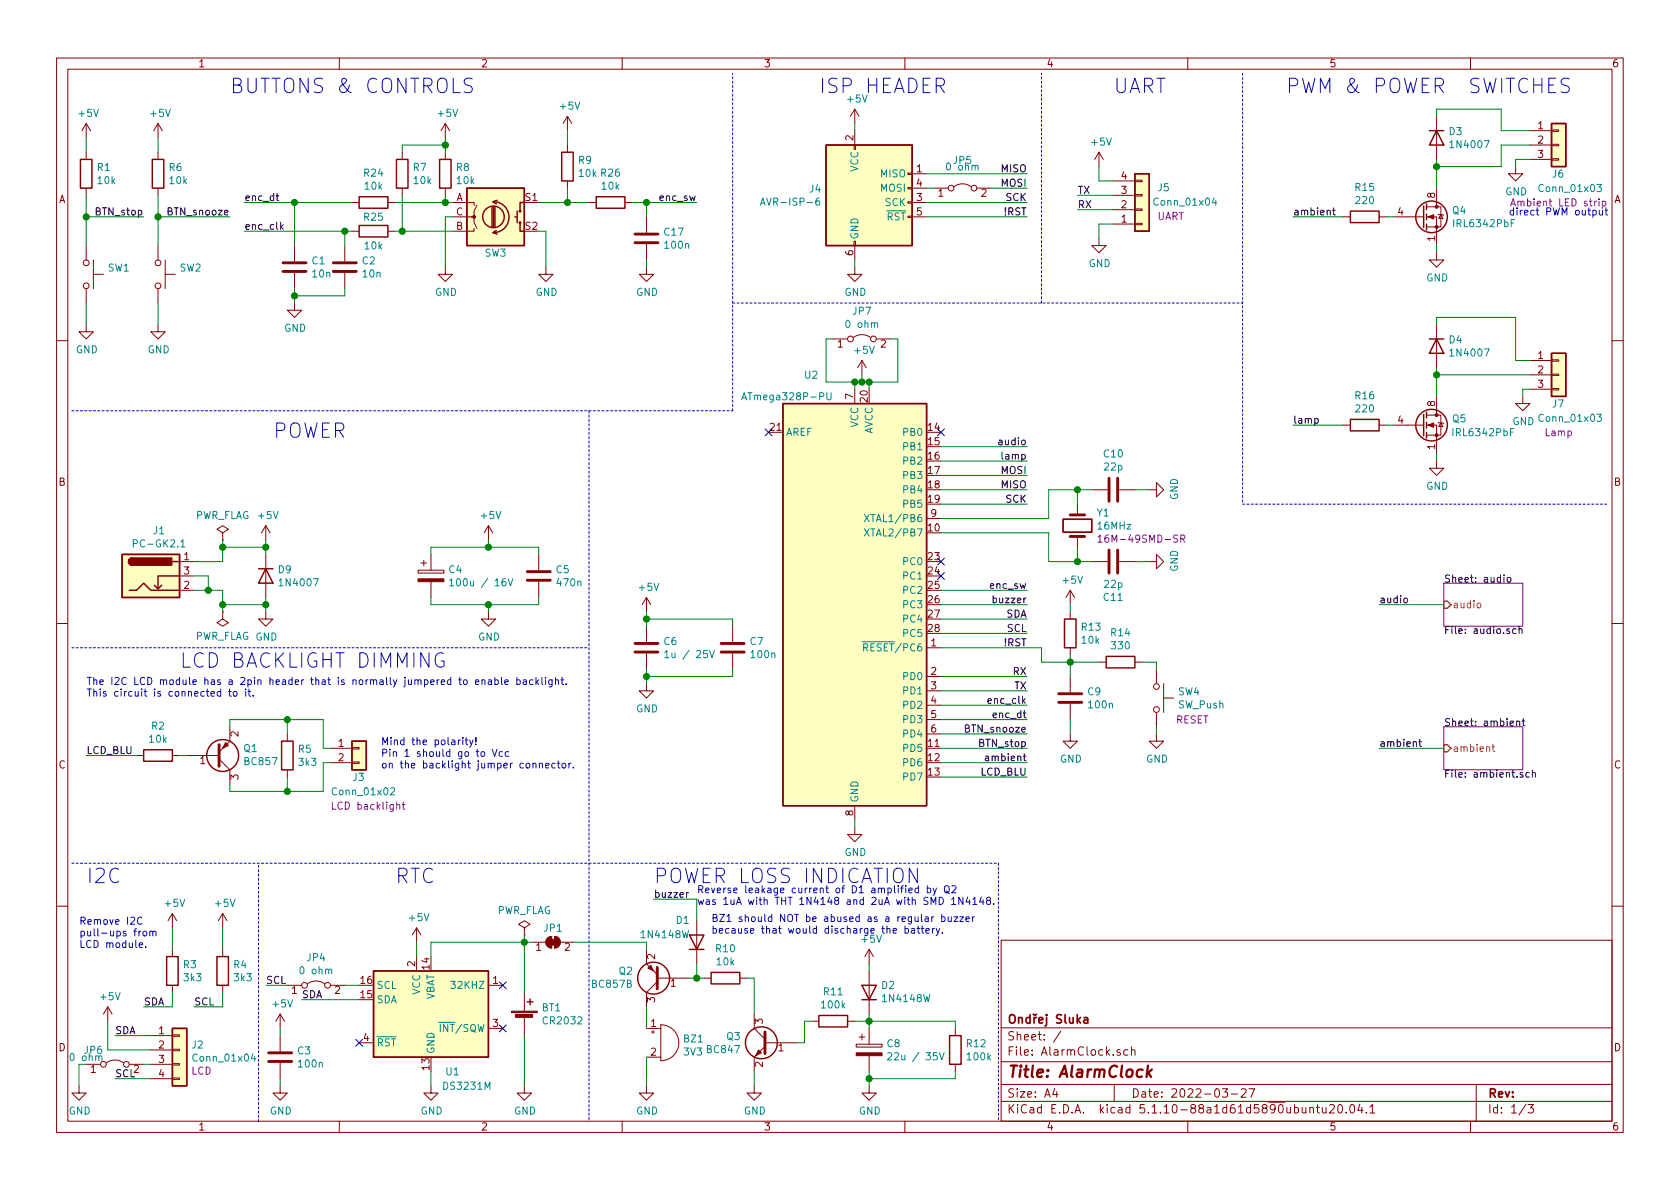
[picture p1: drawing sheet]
<svg xmlns="http://www.w3.org/2000/svg" width="297mm" height="210mm" viewBox="0 0 297 210" stroke-linecap="round" stroke-linejoin="round" font-family="sans-serif">
<g fill="none" stroke="#840000" stroke-width=".18">
<path d="M10 10.3h277v189.9h-277zM12 12.2h273v186.1h-273zM60 10.3v1.9M110 10.3v1.9M151.1 19.3v2.5M151.1 19.3l-.7 1.3M151.1 19.3l.8 1.3M160 10.3v1.9M210 10.3v1.9M260 10.3v1.9M15.2 21.8l-.7 1.3M15.2 21.8v2.6"/>
<path d="M15.2 26.9v1.3M15.2 33.3v1.2M15.2 21.8l.8 1.3M27.9 21.8v2.6M27.9 26.9v1.3M27.9 33.3v1.2M27.9 21.8l-.7 1.3M27.9 21.8l.8 1.3M62.2 35.8h1.3M68.6 35.8h1.2M71.1 26.9v1.3M71.1 33.3v1.2"/>
<path d="M78.7 21.8l-.7 1.3M78.7 21.8v2.6M78.7 26.9v1.3M78.7 33.3v1.2M78.7 21.8l.8 1.3M80 35.8h3.8v.5M80 38.3h3.8v1.1l.5 1M84.3 36.3l-.5 1v1h-.5M100.3 20.6l-.7 1.2M100.3 20.6v2.5M100.3 25.6v1.3M100.3 32v1.3"/>
<path d="M100.3 20.6l.8 1.2M104.1 35.8h1.3M110.5 35.8h1.3M114.3 38.3v2.8M151 25.6h.3v.8h-.3zM151.1 23.1v2.5M160.5 38.2h.8v.3h-.8zM160.5 35.7h.8v.2h-.8zM160.5 33.1h.8v.3h-.8zM160.5 30.6h.8v.3h-.8zM161.3 38.3h2.5M161.3 30.7h2.5"/>
<path d="M161.3 35.8h2.5M161.3 33.3h2.5M165.1 33.3h2.5M168.7 33a2.53 2.53 0 0 1 3 0M172.7 33.3h2.6M194.3 26.9l-.8 1.3M194.3 26.9v2.6M194.3 26.9l.8 1.3M196.8 39.6h3.9M196.8 37.1h3.9M196.8 34.5h3.9M196.8 32h3.9"/>
<path d="M200.7 31.9h1.2v.2h-1.2zM200.7 34.4h1.2v.3h-1.2zM200.7 39.5h1.2v.2h-1.2zM200.7 37h1.2v.2h-1.2zM237.5 38.3h1.3M243.8 38.3h1.3M246.4 38.3h5.3M252.2 38.3h1.8v5.1M252.2 36.6h2.6v3.5h-2.6M254 20.6v7.6M254 33.3v3.3M254.3 37.8l.1 .2h.7l.2 .1"/>
<path d="M254.8 38l.3 .6h-.7zM268 29.5v1.2h1.2l-1.2 1.3-1.3-1.3h1.3M270.5 23.1h3.8M270.5 25.6h3.8M270.5 28.2h3.8M274.3 28.1h1.3v.2h-1.3zM274.3 23h1.3v.2h-1.3zM274.3 25.5h1.3v.3h-1.3zM15.2 57.4v1.3h1.3l-1.3 1.2-1.2-1.2h1.2M15.2 43.4v2.6M15.2 51v2.6M16.5 48.5h1.8"/>
<path d="M16.5 46v5M27.9 57.4v1.3h1.3l-1.3 1.2-1.2-1.2h1.2M27.9 43.4v2.6M27.9 51v2.6M29.2 48.5h1.8M29.2 46v5M52.1 53.6v1.3h1.2l-1.2 1.2-1.3-1.2h1.3M52.1 43.4v2.8M52.1 48.3v2.7M61 43.4v2.8M61 48.3v2.7M62.2 40.9h1.3"/>
<path d="M68.6 40.9h1.2M78.7 47.2v1.3h1.3l-1.3 1.3-1.2-1.3h1.2M83.8 40.4v.5h-3.8M96.5 47.2v1.3h1.3l-1.3 1.3-1.3-1.3h1.3M114.3 47.2v1.3h1.3l-1.3 1.3-1.3-1.3h1.3M114.3 43.2v2.8M147.3 59.9h2.6M150.9 59.7a2.53 2.53 0 0 1 3 0M151 42.7h.3v.7h-.3zM151.1 47.2v1.3h1.3l-1.3 1.3-1.2-1.3h1.2M151.1 43.4v2.6M154.9 59.9h2.6"/>
<path d="M194.3 42.2v1.2h1.3l-1.3 1.3-1.3-1.3h1.3M254 44.7v1.3h1.3l-1.3 1.2-1.3-1.2h1.3M254 57.4v7.6M10 60.2h2M151.1 68.8v2.6M152.4 63.7v2.6M152.4 63.7l-.8 1.3M152.4 63.7l.8 1.3M237.5 75.2h1.3M243.8 75.2h1.3M246.4 75.2h5.3M252.2 75.2h1.8v5.1"/>
<path d="M252.2 73.4h2.6v3.6h-2.6M254 70.1v3.3M254.3 74.7l.1 .1h.7l.2 .1M254.8 74.8l.3 .6h-.7zM269.2 70.1v1.3h1.3l-1.3 1.2-1.2-1.2h1.2M270.5 63.7h3.8M270.5 66.3h3.8M270.5 68.8h3.8M274.3 68.7h1.3v.3h-1.3zM274.3 63.6h1.3v.3h-1.3zM274.3 66.2h1.3v.2h-1.3zM285 60.2h2"/>
<path d="M31.7 99.3h2.6M39.4 94.2l1-.6-1-.6-1 .6 1 .6v1.3M39.4 95.5h.1M47 93l-.8 1.2M47 93v2.5M47 98v7.7M47 93l.8 1.2M74.4 99.6h1M74.9 99.1v1M76.2 98v2.8M86.4 93l-.8 1.2M86.4 93v2.5"/>
<path d="M86.4 93l.7 1.2M95.2 98v2.8M163.8 91.7h2.6M190.5 89.1v2M190.5 94.9v1.9M193 86.6h2.8M193 99.3h2.8M197.9 86.6h2.8M197.9 99.3h2.8M203.2 99.3h1.3v-1.3l1.2 1.3-1.2 1.3v-1.3M203.2 86.6h1.3v-1.3l1.2 1.3-1.2 1.3v-1.3M254 81.5v1.3h1.3l-1.3 1.3-1.3-1.3h1.3"/>
<path d="M10 110.3h2M31.7 104.4h2.6M31.7 101.8h2.6M39.4 108.2v1.3l1 .6-1 .6-1-.6 1-.6M39.4 108.2h.1M47 108.2v1.3h1.3l-1.3 1.2-1.3-1.2h1.3M73.9 100.8h4.6v.5h-4.6zM76.2 102.9v2.8M86.4 108.2v1.3h1.2l-1.2 1.2-1.3-1.2h1.3M95.2 102.9v2.8M114.3 105.7v2.5M114.3 110.7v2.8"/>
<path d="M114.3 115.6v2.8M114.3 105.7l-.8 1.2M114.3 105.7l.8 1.2M129.5 110.7v2.8M129.5 115.6v2.8M163.8 114.5h2.6M163.8 119.6h2.6M189.2 104.4l-.7 1.3M189.2 104.4v2.5M189.2 108.2v1.3M189.2 114.5v1.3M189.2 119.6v2.8"/>
<path d="M189.2 104.4l.8 1.3M194.3 117.1h1.3M200.7 117.1h1.2M204.5 118.4v2.5M285 110.3h2M24.1 133.6h1.3M30.5 133.6h1.2M33 133.6h5.7M38.7 134.2l1.9 1.9v2.6M40.6 128.5v2.6l-1.9 1.9M50.8 129.8v1.3M50.8 136.1v1.3"/>
<path d="M58.4 132.3h3.8M58.4 134.9h3.8M62.2 134.7h1.3v.3h-1.3zM62.2 132.2h1.3v.3h-1.3zM114.3 120.9v1.3h1.3l-1.3 1.2-1.3-1.2h1.3M163.8 122.2h2.6M163.8 124.7h2.6M163.8 127.2h2.6M163.8 129.8h2.6M189.2 129.8v1.3h1.3l-1.3 1.2-1.2-1.2h1.2M189.2 124.5v2.7M204.5 129.8v1.3h1.2l-1.2 1.2-1.3-1.2h1.3"/>
<path d="M204.5 126v2.5M205.7 123.4h1.8M205.7 120.9v5.1M151.1 146.3v1.3h1.3l-1.3 1.2-1.2-1.2h1.2M151.1 142.5v2.5M10 160.2h2M19 178l-.7 1.3M19 178v2.6M19 178l.8 1.3M30.5 161.5v2.6M30.5 167.9v1.3M30.5 174.2v1.3"/>
<path d="M30.5 161.5l-.8 1.3M30.5 161.5l.7 1.3M39.4 161.5v2.6M39.4 167.9v1.3M39.4 174.2v1.3M39.4 161.5l-.8 1.3M39.4 161.5l.7 1.3M49.5 179.3v2.6M49.5 179.3l-.7 1.3M49.5 179.3l.8 1.3M50.8 174.2h2.5M54.4 174a2.53 2.53 0 0 1 3 0"/>
<path d="M58.4 174.2h2.6M73.7 164.1l-.8 1.2M73.7 164.1v2.5M73.7 169.2v2.5M73.7 164.1l.7 1.2M86.4 174.2h2.5M92.7 164.1l1-.7-1-.6-1 .6 1 .7v1.2M92.7 165.3h.1M92.7 175.5v3.3M92.7 179.8v3.3M94 166.6h2.5M96.7 166l.5-.3 .3-.1v2a1.03 1.03 0 0 1-.9-.6 1.03 1.03 0 0 1 .1-1z"/>
<path d="M98 165.6a1.02 1.02 0 0 1 1.1 1 1.02 1.02 0 0 1-1.1 1zM99.1 166.6h2.5M114.3 167.9v2.5l1.9 1.9M116.2 173.6l-1.9 1.9v2.5M116.2 173h5.7M123.2 162.8v7.6M124.5 173h1.2M130.8 173h1.3M133.3 179.3v2.6l2 1.9M153.7 167.9v2.5M153.7 171.7v7.6M153.7 167.9l-.8 1.3"/>
<path d="M153.7 167.9l.7 1.3M177 166.3h108v32h-108zM285 160.2h2M14 192v1.3h1.2l-1.2 1.3-1.3-1.3h1.3M18.8 188a2.53 2.53 0 0 1 3 0M22.9 188.2h2.5M26.7 188.2h3.8M26.7 183.1h3.8M26.7 185.7h3.8M26.7 190.7h3.8M30.5 190.6h1.2v.3h-1.2zM30.5 188.1h1.2v.2h-1.2z"/>
<path d="M30.5 183h1.2v.3h-1.2zM30.5 185.5h1.2v.3h-1.2zM49.5 192v1.3h1.3l-1.3 1.3-1.2-1.3h1.2M49.5 183.1v2.8M49.5 188v2.7M60 198.3v1.9M63.5 184.4h2.5M76.2 192v1.3h1.3l-1.3 1.3-1.3-1.3h1.3M86.4 181.9h2.5M92.7 192v1.3h1.3l-1.3 1.3-1.3-1.3h1.3M110 198.3v1.9M114.3 192v1.3h1.3l-1.3 1.3-1.3-1.3h1.3"/>
<path d="M114.3 181.9h2.5M114.3 186.9h2.5M115.2 182.5h.5M115.4 182.2v.5M116.8 181.2a3.2 3.2 0 0 1 3.2 3.2 3.2 3.2 0 0 1-3.2 3.2zM133.3 192v1.3h1.3l-1.3 1.3-1.2-1.3h1.2M135.3 185l-2 1.9v2.6M135.3 184.4h5.7M143.5 180.6h1.3M149.9 180.6h1.2M151.4 184.7h4.6v.5h-4.6zM151.9 183.4h1"/>
<path d="M152.4 182.9v1M153.7 192v1.3h1.2l-1.2 1.3-1.3-1.3h1.3M153.7 181.9v2.8M153.7 186.7v2.8M160 198.3v1.9M168.9 181.9v1.2M168.9 188.2v1.3M177 194.8h108M177 191.8h108M177 187.8h108M177 181.8h108M186.5 192.5l-.4 1h1"/>
<path d="M186.8 193v1M187.6 182.3l-1.3 2M197 191.8v3M198 185.7l-.3-.1-.2 .2 .1 .2 .4 .2v.3h-.5M199.4 185.7l-.4-.1-.3 .3 .1 .6 .2 .1 .4-.1M200.1 185.7l.2-.1 .3 .1 .1 .9M200.1 185.1v1.5M210 198.3v1.9M216.1 192.5h.9l-.4 .6 .4 .1v.7l-.2 .1-.7-.1M217.7 193.5h1.1M219.5 192.7l.2-.2h.3l.3 .2v.3v.2l-.9 .8h.9M220.8 192.5h1l-.6 1.5"/>
<path d="M231.6 196l.2-.2 .4 .1v.9M231.6 195.8v1M232.7 195.8h.6M232.9 195.3v1.3l.4 .2M233.8 195.8l.1 .9 .3 .1 .2-.1M234.4 195.8v1M235.1 195.5l.2-.2h.4l.2 .5-.9 1h.9M236.7 195.4l.3-.1a.94 .94 0 0 1 0 1.5h-.1a1 1 0 0 1-.2-1.4zM238 196.7v.1M238.8 195.5l.3-.2a.94 .94 0 0 1 0 1.5 .82 .82 0 0 1-.3-1.3zM240.4 195.2l-.3 1.1h.9M240.8 195.8v1"/>
<path d="M241.6 196.7v.1M242.2 195.8l.4-.5v1.5M242.2 196.8h.9M260 198.3v1.9M261 191.8v6.5M269.8 195.2l-1.2 2M270.2 195.3h.9l-.5 .6 .4 .1v.7l-.2 .1-.6-.1"/>
<circle cx="168.1" cy="33.3" r=".51"/>
<circle cx="172.2" cy="33.3" r=".51"/>
<circle cx="15.2" cy="50.5" r=".51"/>
<circle cx="15.2" cy="46.5" r=".51"/>
<circle cx="27.9" cy="46.5" r=".51"/>
<circle cx="27.9" cy="50.5" r=".51"/>
<circle cx="150.4" cy="59.9" r=".51"/>
<circle cx="154.4" cy="59.9" r=".51"/>
<circle cx="204.5" cy="121.4" r=".51"/>
<circle cx="204.5" cy="125.5" r=".51"/>
<circle cx="53.8" cy="174.2" r=".51"/>
<circle cx="57.9" cy="174.2" r=".51"/>
<circle cx="18.3" cy="188.2" r=".51"/>
<circle cx="22.4" cy="188.2" r=".51"/>
</g>
<path d="M203 188.4l-.3 2M203 189.7l.5 .7M203.7 189.1l-.9 .8" fill="none" stroke="#840000" stroke-width=".41"/>
<path d="M188 91.8h5v2.3h-5zM191 179.9l-.5 .6M190.6 180.4l.4 .5M191.7 180h.6v.9M192.3 180.3l-.5 .1-.2 .2 .2 .3 .5-.1" fill="none" stroke="#840000" stroke-width=".3"/>
<g fill="none" stroke="#840084" stroke-width=".18">
<path d="M267.1 36.4l.4-1.3 .5 1.3M267.2 36.1h.6M282.7 35.1v.2M282.7 35.6v.8M283.3 35.6h.4l.2 .2-.1 .6h-.5M283.3 35.6v1.2M194.1 95l.4-.4v1.3M194.1 95.9h.8M208.8 95.3l.6-.1v-.5l-.6-.1v1.3M209.1 95.3l.4 .6M255.3 103.1h13.9v7.6h-13.9zM255.3 128.5h13.9v7.6h-13.9z"/>
<path d="M71.1 142.3h.5M71.3 141.8v1.1l.3 .2"/>
</g>
<g fill="none" stroke="#000" stroke-width=".18">
<path d="M48.8 34.6h.5M49 34.2v1.1l.3 .2M50.1 39.7l-.5 .5M235.6 37.2h.5M235.8 36.7v1.1l.3 .2M49.7 40.1l.4 .5M232.5 74.1l.3-.1 .3 .2-.1 .6h-.5M248.3 105.8h.3l.3 .2-.2 .5-.3 .1-.1-.1zM265.9 101.7v.1M265.9 102.1v.8M266.6 102.2l.3-.1 .2 .2-.1 .6h-.3l-.2-.1zM268 111.2h-.3l-.3 .2 .1 .6h.5"/>
<path d="M268.6 111.3l.2-.1h.3v.8M268.6 110.8v1.2M174.3 133.8h.5v.7M174.8 134l-.4 .1-.2 .1 .1 .3h.5M250.9 131.2h.4M251 130.7v1.1l.3 .2M268.1 127.6l.2-.1 .3 .1 .1 .7M268.1 127.5v.8M269.1 127.5h.5M269.2 136.6h-.3l-.1 .2v.2l.4 .1v.3h-.4M269.3 127.1v1.1l.3 .1M270.4 136.6h-.4l-.2 .2 .1 .6h.5"/>
<path d="M270.9 136.7l.2-.1h.3l.1 .8M270.9 136.2v1.2M121.7 157.8l-.2 .1-.1 .2"/>
</g>
<path d="M261.3 106.7l.3-.1 .2 .3-.1 .5-.3 .1-.2-.1zM263.8 132h.5M264 131.6v1.1l.3 .2" fill="none" stroke="#848400" stroke-width=".18"/>
<path d="M255.3 106.3h.6l.6 .6-.6 .7h-.6zM255.3 131.7h.6l.6 .6-.6 .7h-.6z" fill="none" stroke="#848400" stroke-width=".25"/>
<g fill="#840000" stroke="#840000" stroke-width=".18">
<path d="M90.4 178.8h4.6v.3h-4.6z"/>
<path d="M91.1 179.4h3.1v.5h-3.1z"/>
<path d="M252.5 75.2l1-.4v.8z"/>
<path d="M252.5 38.3l1-.3v.7z"/>
<path d="M114.6 171.2l.5-.5 .5 1z"/>
<path d="M151.4 186.2h4.6v.5h-4.6z"/>
<path d="M73.9 102.4h4.6v.5h-4.6z"/>
<path d="M39.9 131.3l.5 .5-1 .5z"/>
<path d="M96.7 166l.5-.3 .3-.1v2a1.03 1.03 0 0 1-.9-.6 1.03 1.03 0 0 1 .1-1z"/>
<path d="M98 165.6a1.02 1.02 0 0 1 1.1 1 1.02 1.02 0 0 1-1.1 1z"/>
<path d="M97.3 166.1h1v1h-1z"/>
<path d="M134.1 185.7l.5 .5-1 .5z"/>
<circle cx="254" cy="77" r=".25"/>
<circle cx="254" cy="73.4" r=".25"/>
<circle cx="254" cy="40.1" r=".25"/>
<circle cx="254" cy="36.6" r=".25"/>
<circle cx="83.8" cy="38.3" r=".25"/>
</g>
<g fill="none" stroke="#840000" stroke-width=".25">
<path d="M14.2 28.2h2.1v5.1h-2.1zM26.9 28.2h2.1v5.1h-2.1zM63.5 34.8h5.1v2h-5.1zM63.5 39.9h5.1v2h-5.1zM70.1 28.2h2v5.1h-2zM77.7 28.2h2.1v5.1h-2.1zM82.5 33.3h10.2v10.1h-10.2zM87 36.6v3.5M87.2 35.7a2.74 2.74 0 0 1 2.8 2.7 2.74 2.74 0 0 1-2.8 2.7M87.2 36.6v3.5M87.5 36.6v3.5M87.9 35.4l-.8 .3 .7 .4"/>
<path d="M91.1 38.3h.3M91.4 37.3v2.1M91.9 39.4v1.5h.8M92.7 35.8h-.8v1.5M99.3 26.9h2v5.1h-2zM105.4 34.8h5.1v2h-5.1zM146 25.6h15.3v17.8h-15.3zM200.7 30.7h2.5v10.2h-2.5zM238.8 37.3h5v2.1h-5zM251.7 36.4v3.9M252.2 36.1v1M252.2 37.8v1.1"/>
<path d="M252.2 39.6v1M252.7 23.1h2.6M254 23.1l1.3 2.5h-2.6zM274.3 21.8h2.6v7.7h-2.6zM87.8 40.8l-.7 .3 .8 .3M252.7 59.9h2.6M254 59.9l1.3 2.6h-2.6zM138.4 71.4h25.4v71.1h-25.4zM238.8 74.2h5v2h-5zM251.7 73.3v3.8M252.2 72.9v1M252.2 74.7v1"/>
<path d="M252.2 76.4v1.1M274.3 62.5h2.6v7.6h-2.6zM21.6 98h10.1v7.7h-10.1zM23.4 98.7a.63 .63 0 0 0-.7 .6 .63 .63 0 0 0 .7 .6M30.5 99.3h1.2M22.9 104.4h1.2l1.3-1.3 1.3 1.3h5M28.6 103.5l-.7 .6M31.7 101.8h-3.8v2.3l-.6-.6M45.7 100.6h2.6M47 100.6l1.3 2.5h-2.6zM188.2 109.5h2v5h-2zM195.6 116.1h5.1v2h-5.1z"/>
<path d="M25.4 132.6h5.1v2h-5.1zM49.8 131.1h2v5h-2zM62.2 131.1h2.6v5h-2.6zM29.5 169.2h2v5h-2zM38.4 169.2h2v5h-2zM66 171.7h20.4v15.2h-20.4zM93.2 177.2h1M93.7 176.7v1M121.9 165.3h2.6l-1.3 2.6zM121.9 167.9h2.6M125.7 172h5.1v2h-5.1zM144.8 179.6h5.1v2h-5.1z"/>
<path d="M152.4 174.2h2.5l-1.2 2.6zM152.4 176.8h2.5M30.5 181.9h2.5v10.1h-2.5zM167.9 183.1h2v5.1h-2z"/>
<circle cx="87.2" cy="38.3" r="1.9"/>
<circle cx="91.9" cy="39.4" r=".13"/>
<circle cx="91.9" cy="37.3" r=".13"/>
<circle cx="253.1" cy="38.3" r="2.79"/>
<circle cx="253.1" cy="75.2" r="2.79"/>
<circle cx="39.4" cy="133.6" r="2.82"/>
<circle cx="115.6" cy="173" r="2.82"/>
<circle cx="134.6" cy="184.4" r="2.82"/>
</g>
<g fill="none" stroke="#840000" stroke-width=".51">
<path d="M50 48h4.1M50 46.5h4.1M58.9 48h4.1M58.9 46.5h4.1M112.3 42.9h4M112.3 41.4h4M189.2 91.1h2.6M189.2 94.9h2.6M196.1 84.6v4M196.1 97.3v4M197.6 84.6v4M197.6 97.3v4"/>
<path d="M93.2 102.6h4.1M93.2 101.1h4.1M112.3 115.3h4M112.3 113.8h4M127.5 115.3h4.1M127.5 113.8h4.1M38.7 131.7v3.8M187.2 124.2h4.1M187.2 122.7h4.1M116.2 171.1v3.8M47.5 187.7h4.1M47.5 186.2h4.1"/>
<path d="M135.3 182.5v3.8"/>
</g>
<g fill="#ffffc2" stroke="#ffffc2" stroke-width=".18">
<path d="M66 171.7h20.4v15.2h-20.4z"/>
<path d="M21.6 98h10.1v7.7h-10.1z"/>
<path d="M62.2 131.1h2.6v5h-2.6z"/>
<path d="M200.7 30.7h2.5v10.2h-2.5z"/>
<path d="M138.4 71.4h25.4v71.1h-25.4z"/>
<path d="M146 25.6h15.3v17.8h-15.3z"/>
<path d="M274.3 21.8h2.6v7.7h-2.6z"/>
<path d="M82.5 33.3h10.2v10.1h-10.2z"/>
<path d="M30.5 181.9h2.5v10.1h-2.5z"/>
<path d="M274.3 62.5h2.6v7.6h-2.6z"/>
</g>
<g fill="none" stroke="#008484" stroke-width=".18">
<path d="M134.4 36.3l.5-1.3 .4 1.3M134.6 35.9h.6M144.9 35l-.4 .1a.87 .87 0 0 0 0 1.2l.4-.1v-.6l-.4-.1-.3 .3M214.7 35l-.3 .9h.7M215 35.5v.8M282.3 32.6h.8l-.4 .5 .4 .1-.1 .6-.5 .1-.2-.1M131.1 70.7l.5-1.3 .4 1.3M131.3 70.4h.6M146.2 69.4v1.1l.3 .2h.3l.1-.2v-1.1M282.3 73.2h.8l-.4 .5 .4 .2-.1 .6h-.5l-.2-.1M23.6 96.1h.6l.1-.2-.1-.3-.1-.2h-.5v1.3M32 96.7h.7"/>
<path d="M152.8 93.5l.9 1.3M152.8 91l.9 1.2M153.7 93.5l-.9 1.3M153.7 91l-.9 1.2M79.5 102.7l.4-.4v1.3M79.5 103.6h.7M89.8 102.3l.4 1.3 .5-1.3M117.5 115.4l.4-.4v1.3M117.5 116.3h.8M125.5 115l.4 1.3 .4-1.3M152.4 113.5h1.3M152.7 114.5l.6-.1 .1-.1v-.3l-.2-.2h-.5v1.3"/>
<path d="M153 114.5l.4 .6M69.1 139.4l.4-.1 .3 .3-.1 .2-.7 .8h.8M44.7 186.3l-.3 .9h.8M45 186.8v.8M77.5 180.8h.7M156.9 186.3l.6-.1 .2 .3-.1 .2-.7 .7h.8M166.1 186.2l.4 1.2 .4-1.2"/>
</g>
<g fill="#840000" stroke="#840000" stroke-width=".25">
<path d="M22.9 98.9l.5-.2v1.2a.64 .64 0 0 1-.6-.3 .64 .64 0 0 1 .1-.7z"/>
<path d="M23.4 98.7h7v1.2h-7z"/>
</g>
<path d="M219.7 12.9v76.2M129.5 53.6h90.2M184.1 53.6v-40.7M12.7 72.6h116.8M104.1 72.6v125.8M129.5 72.6v-59.7M219.7 89.1h64.8M12.7 114.5h91.4M12.7 152.6h163.8M176.5 152.6v45.8M45.7 198.4v-45.8" fill="none" stroke="#0000c2" stroke-width=".18" stroke-dasharray=".4 .4"/>
<g fill="none" stroke="#008400" stroke-width=".18">
<path d="M15.2 38.3h10.2M15.2 24.4v2.5M15.2 34.5v8.9M27.9 38.3h12.7M27.9 24.4v2.5M27.9 34.5v8.9M43.2 35.8h19M52.1 35.8v7.6M69.8 35.8h10.2M71.1 34.5v6.4M78.7 24.4v2.5M78.7 34.5v1.3"/>
<path d="M78.7 25.6h-7.6v1.3M80 38.3h-1.3v8.9M95.2 35.8h8.9M100.3 23.1v2.5M100.3 33.3v2.5M111.8 35.8h11.4M114.3 35.8v2.5M151.1 21.8v1.3M163.8 35.8h17.8M163.8 38.3h17.8M163.8 33.3h1.3M163.8 30.7h17.8"/>
<path d="M175.3 33.3h6.3M190.5 34.5h6.3M190.5 37.1h6.3M194.3 29.5v2.5h2.5M196.8 39.6h-2.5v2.6M228.6 38.3h8.9M245.1 38.3h1.3M254 20.6v-1.3h11.4v3.8h5.1M254 28.2v5.1M270.5 25.6h-5.1v3.9h-11.4M270.5 28.2h-2.5v1.3M15.2 53.6v3.8"/>
<path d="M27.9 53.6v3.8M43.2 40.9h19M52.1 51v2.6M61 40.9v2.5M61 51v1.3h-8.9M69.8 40.9h10.2M95.2 40.9h1.3v6.3M114.3 46v1.2M147.3 59.9h-1.3v7.7h12.7v-7.7h-1.2M151.1 46v1.2M254 57.4v-1.3h14v7.6h2.5M254 43.4v1.3"/>
<path d="M151.1 67.6v1.2M152.4 66.3v1.3M153.7 67.6v1.2M166.4 79h15.2M228.6 75.2h8.9M245.1 75.2h1.3M254 65v5.1M254 66.3h16.5M270.5 68.8h-1.3v1.3M39.4 95.5v3.8h-5.1M39.4 96.8h7.6M47 95.5v2.5"/>
<path d="M76.2 98v-1.2h19v1.2M86.4 95.5v1.3M166.4 94.2h19v5.1h7.6M166.4 84.1h15.2M166.4 89.1h15.2M166.4 86.6h15.2M166.4 81.5h15.2M190.5 86.6v2.5M190.5 96.8v2.5M193 86.6h-7.6v5.1h-19M200.7 99.3h2.5M200.7 86.6h2.5"/>
<path d="M254 80.3v1.2M34.3 104.4h5.1v3.8M34.3 101.8h2.5v2.6M39.4 106.9h7.6M47 105.7v2.5M76.2 105.7v1.2h19v-1.2M86.4 106.9v1.3M114.3 108.2v2.5M114.3 118.4v2.5M114.3 109.5h15.2v1.2M129.5 118.4v1.2h-15.2M166.4 106.9h15.2"/>
<path d="M166.4 114.5h17.7v2.6h10.2M166.4 104.4h15.2M166.4 119.6h15.2M166.4 109.5h15.2M166.4 112h15.2M189.2 106.9v1.3M189.2 115.8v3.8M201.9 117.1h2.6v1.3M243.8 106.9h11.5M15.2 133.6h8.9M31.7 133.6h1.3M40.6 128.5v-1.3h16.5v5.1h1.3"/>
<path d="M50.8 127.2v2.6M50.8 137.4v2.5M58.4 134.9h-1.3v5h-16.5v-1.2M166.4 134.9h15.2M166.4 127.2h15.2M166.4 132.3h15.2M166.4 122.2h15.2M166.4 129.8h15.2M166.4 124.7h15.2M166.4 137.4h15.2M189.2 127.2v2.6M204.5 128.5v1.3"/>
<path d="M243.8 132.3h11.5M115.6 159h7.6v3.8M151.1 145v1.3M30.5 164.1v3.8M30.5 175.5v2.5h-5.1M39.4 164.1v3.8M39.4 175.5v2.5h-5.1M47 174.2h3.8M53.3 176.8h10.2M61 174.2h2.5M73.7 166.6v2.6M92.7 165.3v10.2"/>
<path d="M94 166.6h-17.8v2.6M101.6 166.6h12.7v1.3M114.3 178v3.9M121.9 173h2.6M123.2 170.4v2.6M132.1 173h1.2v6.3M153.7 170.4v1.3M153.7 179.3v2.6M14 188.2v3.8M19 180.6v5.1h7.7M20.3 190.7h6.4M20.3 183.1h6.4"/>
<path d="M25.4 188.2h1.3M49.5 181.9v1.2M49.5 190.7v1.3M76.2 189.5v2.5M92.7 183.1v8.9M114.3 186.9v5.1M133.3 189.5v2.5M143.5 180.6h-1.3v3.8h-1.2M151.1 180.6h17.8v1.3M153.7 189.5v2.5M168.9 189.5v1.2h-15.2"/>
</g>
<g fill="none" stroke="#0000c2" stroke-width=".18">
<path d="M83.5 14l-1-.2a.61 .61 0 0 0-.4 .6 .61 .61 0 0 0 .4 .6 .92 .92 0 0 1 1 .6 .69 .69 0 0 1-.5 .8l-.9-.1M277.5 14l-1-.2a.61 .61 0 0 0-.5 .6 .61 .61 0 0 0 .5 .6 .88 .88 0 0 1 1 .9l-.5 .5-1-.1M281.6 37.2h.4l.2 .2-.1 .6h-.5M282.8 37.2l.1 .8h.3l.1-.1M283.3 37.2v.8M283.8 37.2h.5M283.9 36.7v1.1l.4 .2M78.4 115.6a1.04 1.04 0 0 0-1.2 .1 1.04 1.04 0 0 0-.3 1.2 .95 .95 0 0 0 .5 1 .95 .95 0 0 0 1.1-.2v-.8h-.5M87.5 119.8v1.3M88.7 119.8v1.1l.1 .2M91.4 119.8v1.3M94.8 119.8v1.3"/>
<path d="M95.8 119.8v1.1l.2 .2M96.5 119.8v.1M98.2 119.8v1.3M99.4 119.8v1.1l.3 .2M39 122.3h-.3l-.3 .2 .1 .6h.5M39 121.8v1.3M40.4 122.3h.5M40.6 121.8v1.1l.3 .2M41.3 122.4l.2-.1 .4 .1v.5l-.1 .2h-.3l-.2-.1zM43.4 122.3v.8M43.8 122.3h.5M44 121.8v1.1l.3 .2"/>
<path d="M44.8 123v.1M81.4 130.9h-.2l-.1 .2M81.8 130.4v.2M81.8 130.9v.8M82.2 130.9h.5M82.4 130.4v1.1l.3 .2M83 130.9l.3 .8M83.6 130.9l-.4 1.1-.2 .1M84.1 120.6l.6-.1-.1-.2-.3-.1-.2 .2v.6h.5M84.1 131.6v.1M84.1 130.4v.8M85.1 133l.2-.1 .3 .1 .1 .5-.1 .2-.3 .1-.2-.2z"/>
<path d="M85.2 120.3l.2-.1 .3 .1 .1 .8M85.2 120.2v.9M86.4 120.3h.4l.1 .8M86.9 120.5l-.4 .1-.2 .1 .1 .3h.5M87 132.5l.5 1.3 .4-1.3M87.5 120.3l.4-.1 .2 .2-.1 .6h-.5M88.8 133l-.3-.1-.3 .2 .2 .6h.4M89.3 120.6l.6-.1-.1-.2-.3-.1-.2 .2v.6h.5M89.9 133l-.3-.1-.3 .2 .2 .6h.4M91.4 120.3l.3-.1 .3 .2-.1 .6h-.5M92.5 120.3h.5l.1 .8M93.1 120.5l-.4 .1-.2 .1v.3h.6"/>
<path d="M94.2 120.3l-.3-.1-.3 .2 .2 .6h.4M94.9 120.6l.3 .5M95.2 120.2l-.4 .5M95.4 135.1l.2-.1h.3v.8M95.4 135v.8M96.5 135.4l.6-.1-.1-.3h-.4l-.1 .1v.7h.5M96.5 120.2v.9M97.6 120.2v1.2l-.2 .1-.3-.1M97.6 120.3l-.3-.1-.3 .2 .1 .6h.5M98.1 135h-.3l-.2 .2 .1 .6h.4M98.2 120.3l.2-.1 .3 .1 .1 .8M98.5 135h.5"/>
<path d="M98.7 134.5v1.1l.3 .2M99.2 120.2h.5M99.4 135.1l.2-.1 .4 .1v.5l-.1 .2h-.3l-.2-.1zM100.1 120.9v.2M100.6 135v.8M100.9 135h-.2l-.1 .2M101.4 135.7v.1M160.7 157.4l.6-.1-.1-.2-.3-.1-.2 .2 .1 .6h.4M162.2 153.5v2.6l-1.4-2.6v2.6M162.4 157.1l-.4-.1-.2 .3 .1 .5h.5M162.4 156.6v1.3M164 157.1l.3-.1 .3 .3-.2 .5h-.4"/>
<path d="M164 156.6v1.3M165 157l.3 .9M165.6 157l-.4 1.2-.2 .1M167 156.8a.45 .45 0 0 1 .8 0 .88 .88 0 0 1-.3 1.1l-.3-.1a1.07 1.07 0 0 1-.2-1zM167.2 157.6l.7 .4M168.2 159l.4-.3v1.2M168.2 159.9h.8M168.3 156.7l.5-.1 .2 .1v.3v.2l-.8 .7h.8M170.3 158.7v1.2l-.8-1.2v1.2M171.1 158.6l-.3 .9h.8M171.4 159.1v.8M172 159l.4-.3v1.2"/>
<path d="M172 159.9h.7M173.5 158.6l-.3 .9h.8M173.8 159.1v.8M174.7 159.2l-.2-.1v-.3l.2-.1h.3l.1 .4-.6 .2-.1 .2v.2l.3 .2h.3l.1-.2v-.4l-.2-.1M175.7 159.8v.1M24.6 167.1l.6-.1v-.2l-.4-.1-.2 .2 .1 .6h.5M24.9 164.7l-.3 .2M25.1 162.3a.6 .6 0 0 0-.8 .4 .6 .6 0 0 0 .6 .7l.2-.1M25.4 164.7h.3l.3 .2-.2 .5-.3 .1-.2-.2zM25.8 167.4v.2M26.5 164.8l.2-.1h.3v.8M26.5 164.7v.8"/>
<path d="M27 164.8l.2-.1h.3l.1 .8M160 164.2h.4l.2 .2-.1 .6h-.5M160 163.7v1.3M161.2 164.2h.4l.1 .8M161.7 164.5h-.4l-.2 .2 .1 .3h.5M162.1 164.2h.5M162.3 163.7v1.1l.3 .2M162.9 164.2h.4M163 163.7v1.1l.3 .2M163.6 162.2h.5v.8M163.7 164.6l.6-.1v-.3h-.4l-.2 .2 .1 .6h.5M164.1 162.4l-.4 .1-.2 .2 .2 .3 .4-.1"/>
<path d="M164.7 162.1v.9M164.9 164.2v.8M165.1 162.1l-.4 .3M165.2 164.2h-.2l-.1 .2M165.5 164.2l.3 .8M166.1 164.2l-.4 1.1-.2 .1M166.5 162.2l.4-.1 .2 .3-.1 .5h-.5M166.5 161.7v1.3M166.6 164.9v.1M167.6 162.1l.1 .8 .3 .1 .2-.2M168.2 162.1v.9M168.7 162.1h.6l-.6 .9h.6"/>
<path d="M169.7 162.1h.7l-.7 .9h.7M170.8 162.5l.6-.1-.1-.2-.3-.1-.2 .2v.6h.5M171.9 162.1v.9M172.3 162.1l-.4 .3"/>
</g>
<g fill="#008400" stroke="#008400" stroke-width=".25">
<circle cx="153.7" cy="67.6" r=".51"/>
<circle cx="100.3" cy="35.8" r=".51"/>
<circle cx="114.3" cy="119.6" r=".51"/>
<circle cx="39.4" cy="96.8" r=".51"/>
<circle cx="190.5" cy="99.3" r=".51"/>
<circle cx="190.5" cy="86.6" r=".51"/>
<circle cx="254" cy="66.3" r=".51"/>
<circle cx="114.3" cy="109.5" r=".51"/>
<circle cx="153.7" cy="190.7" r=".51"/>
<circle cx="78.7" cy="35.8" r=".51"/>
<circle cx="123.2" cy="173" r=".51"/>
<circle cx="47" cy="106.9" r=".51"/>
<circle cx="71.1" cy="40.9" r=".51"/>
<circle cx="39.4" cy="106.9" r=".51"/>
<circle cx="153.7" cy="180.6" r=".51"/>
<circle cx="254" cy="29.5" r=".51"/>
<circle cx="47" cy="96.8" r=".51"/>
<circle cx="86.4" cy="106.9" r=".51"/>
<circle cx="52.1" cy="52.3" r=".51"/>
<circle cx="52.1" cy="35.8" r=".51"/>
<circle cx="50.8" cy="139.9" r=".51"/>
<circle cx="27.9" cy="38.3" r=".51"/>
<circle cx="61" cy="40.9" r=".51"/>
<circle cx="15.2" cy="38.3" r=".51"/>
<circle cx="114.3" cy="35.8" r=".51"/>
<circle cx="151.1" cy="67.6" r=".51"/>
<circle cx="86.4" cy="96.8" r=".51"/>
<circle cx="189.2" cy="117.1" r=".51"/>
<circle cx="36.8" cy="104.4" r=".51"/>
<circle cx="152.4" cy="67.6" r=".51"/>
<circle cx="50.8" cy="127.2" r=".51"/>
<circle cx="78.7" cy="25.6" r=".51"/>
<circle cx="92.7" cy="166.6" r=".51"/>
</g>
<g fill="none" stroke="#000084" stroke-width=".18">
<path d="M135.3 75.8l1.2 1.3M136.5 75.8l-1.2 1.3M165.8 75.8l1.2 1.3M167 75.8l-1.2 1.3M165.8 98.7l1.2 1.2M167 98.7l-1.2 1.2M165.8 101.2l1.2 1.3M167 101.2l-1.2 1.3M88.3 173.6l1.2 1.2M89.5 173.6l-1.2 1.2M62.9 183.8l1.2 1.2M64.1 183.8l-1.2 1.2"/>
<path d="M88.3 181.2l1.2 1.3M89.5 181.2l-1.2 1.3"/>
</g>
<g font-size="3.5" fill="#0000c2">
<text x="40.6" y="16.5">BUTTONS &amp; CONTROLS</text>
<text x="144.8" y="16.5">ISP HEADER</text>
<text x="196.8" y="16.5">UART</text>
<text x="227.3" y="16.5">PWM &amp; POWER SWITCHES</text>
<text x="48.3" y="77.5">POWER</text>
<text x="31.7" y="118.1">LCD BACKLIGHT DIMMING</text>
<text x="15.2" y="156.2">I2C</text>
<text x="69.8" y="156.2">RTC</text>
<text x="115.6" y="156.2">POWER LOSS INDICATION</text>
</g>
<text font-size="2.8" fill="#840000" x="178" y="190.5">Title: AlarmClock</text>
<g font-size="2.1" fill="#840000">
<text x="178" y="184">Sheet: /</text>
<text x="178" y="181">Ondej Sluka</text>
<text x="178" y="186.7">File: AlarmClock.sch</text>
<text x="178" y="196.9">KiCad E.D.A. kicad 5.1.10-88a1d61d5890ubuntu20.04.1</text>
<text x="178" y="194.1">Size: A4</text>
<text x="200" y="194.1">Date: 2022-03-27</text>
<text x="263" y="194.1">Rev:</text>
<text x="263" y="196.9">Id: 1/3</text>
</g>
<g font-size="1.8" fill="#840000">
<text x="35" y="11.9">1</text>
<text x="85" y="11.9">2</text>
<text x="135" y="11.9">3</text>
<text x="185" y="11.9">4</text>
<text x="235" y="11.9">5</text>
<text x="285" y="11.9">6</text>
<text x="271.9" y="22.9">1</text>
<text x="150.9" y="24.9" transform="rotate(-90 150.9 24.9)">2</text>
<text x="271.9" y="25.4">2</text>
<text x="271.9" y="27.9">3</text>
<text x="10.4" y="35.9">A</text>
<text x="80.6" y="35.6">A</text>
<text x="92.9" y="35.6">S1</text>
<text x="162.1" y="30.5">1</text>
<text x="162.1" y="35.6">3</text>
<text x="162.1" y="33">4</text>
<text x="165.9" y="34.8">1</text>
<text x="173.5" y="34.8">2</text>
<text x="198.3" y="34.3">3</text>
<text x="198.3" y="31.7">4</text>
<text x="253.7" y="35" transform="rotate(-90 253.7 35)">8</text>
<text x="285.4" y="35.9">A</text>
<text x="80.6" y="40.6">B</text>
<text x="80.6" y="38.1">C</text>
<text x="92.9" y="40.6">S2</text>
<text x="162.1" y="38.1">5</text>
<text x="198.3" y="39.4">1</text>
<text x="198.3" y="36.8">2</text>
<text x="247.2" y="38.1">4</text>
<text x="150.9" y="45.2" transform="rotate(-90 150.9 45.2)">6</text>
<text x="253.7" y="42.6" transform="rotate(-90 253.7 42.6)">1</text>
<text x="148.1" y="61.5">1</text>
<text x="155.7" y="61.5">2</text>
<text x="271.9" y="63.5">1</text>
<text x="150.9" y="70.6" transform="rotate(-90 150.9 70.6)">7</text>
<text x="153.4" y="71.1" transform="rotate(-90 153.4 71.1)">20</text>
<text x="253.7" y="71.9" transform="rotate(-90 253.7 71.9)">8</text>
<text x="271.9" y="66">2</text>
<text x="271.9" y="68.6">3</text>
<text x="136.2" y="76.2">21</text>
<text x="164.1" y="76.2">14</text>
<text x="247.2" y="74.9">4</text>
<text x="164.1" y="78.7">15</text>
<text x="164.1" y="81.3">16</text>
<text x="164.1" y="83.8">17</text>
<text x="253.7" y="79.5" transform="rotate(-90 253.7 79.5)">1</text>
<text x="10.4" y="85.9">B</text>
<text x="164.1" y="86.4">18</text>
<text x="164.1" y="88.9">19</text>
<text x="285.4" y="85.9">B</text>
<text x="164.1" y="94">10</text>
<text x="164.6" y="91.4">9</text>
<text x="32.5" y="99.1">1</text>
<text x="32.5" y="101.6">3</text>
<text x="164.1" y="99.1">23</text>
<text x="164.1" y="101.6">24</text>
<text x="32.5" y="104.1">2</text>
<text x="164.1" y="104.1">25</text>
<text x="164.1" y="106.7">26</text>
<text x="164.1" y="109.2">27</text>
<text x="164.1" y="111.8">28</text>
<text x="164.6" y="114.3">1</text>
<text x="164.6" y="119.4">2</text>
<text x="164.6" y="121.9">3</text>
<text x="164.6" y="124.5">4</text>
<text x="42.2" y="130.3" transform="rotate(-90 42.2 130.3)">2</text>
<text x="164.6" y="127">5</text>
<text x="164.6" y="129.5">6</text>
<text x="10.4" y="135.9">C</text>
<text x="35.4" y="135.1">1</text>
<text x="42.2" y="137.9" transform="rotate(-90 42.2 137.9)">3</text>
<text x="59.8" y="132.1">1</text>
<text x="59.8" y="134.6">2</text>
<text x="164.1" y="132.1">11</text>
<text x="164.1" y="134.6">12</text>
<text x="164.1" y="137.2">13</text>
<text x="285.4" y="135.9">C</text>
<text x="150.9" y="144.2" transform="rotate(-90 150.9 144.2)">8</text>
<text x="63.8" y="174">16</text>
<text x="73.4" y="170.9" transform="rotate(-90 73.4 170.9)">2</text>
<text x="75.9" y="171.4" transform="rotate(-90 75.9 171.4)">14</text>
<text x="87.1" y="174">1</text>
<text x="94.8" y="168.1">1</text>
<text x="99.8" y="168.1">2</text>
<text x="115.8" y="169.6" transform="rotate(-90 115.8 169.6)">2</text>
<text x="51.6" y="175.8">1</text>
<text x="59.2" y="175.8">2</text>
<text x="63.8" y="176.5">15</text>
<text x="115.8" y="177.3" transform="rotate(-90 115.8 177.3)">3</text>
<text x="118.6" y="174.5">1</text>
<text x="10.4" y="185.9">D</text>
<text x="28.1" y="182.9">1</text>
<text x="28.1" y="185.4">2</text>
<text x="64.3" y="184.1">4</text>
<text x="87.1" y="181.6">3</text>
<text x="115.1" y="181.6">1</text>
<text x="134.9" y="181.1" transform="rotate(-90 134.9 181.1)">3</text>
<text x="137.6" y="185.9">1</text>
<text x="285.4" y="185.9">D</text>
<text x="16" y="189.7">1</text>
<text x="23.6" y="189.7">2</text>
<text x="28.1" y="188">3</text>
<text x="28.1" y="190.5">4</text>
<text x="75.9" y="189.2" transform="rotate(-90 75.9 189.2)">13</text>
<text x="115.1" y="186.7">2</text>
<text x="134.9" y="188.7" transform="rotate(-90 134.9 188.7)">2</text>
<text x="35" y="199.9">1</text>
<text x="85" y="199.9">2</text>
<text x="135" y="199.9">3</text>
<text x="185" y="199.9">4</text>
<text x="235" y="199.9">5</text>
<text x="285" y="199.9">6</text>
</g>
<g font-size="1.8" fill="#008484">
<text x="14" y="20.7">+5V</text>
<text x="26.7" y="20.7">+5V</text>
<text x="77.5" y="20.7">+5V</text>
<text x="99.1" y="19.4">+5V</text>
<text x="149.9" y="18.1">+5V</text>
<text x="256.2" y="23.9">D3</text>
<text x="102.3" y="29">R9</text>
<text x="168.6" y="29">JP5</text>
<text x="193.1" y="25.7">+5V</text>
<text x="256.7" y="26.2">1N4007</text>
<text x="17.2" y="30.2">R1</text>
<text x="17.3" y="32.6">10k</text>
<text x="29.9" y="30.2">R6</text>
<text x="30" y="32.6">10k</text>
<text x="64.4" y="31.2">R24</text>
<text x="64.6" y="33.5">10k</text>
<text x="73.1" y="30.2">R7</text>
<text x="73.2" y="32.6">10k</text>
<text x="80.7" y="30.2">R8</text>
<text x="80.8" y="32.6">10k</text>
<text x="102.4" y="31.3">10k R26</text>
<text x="106.5" y="33.5">10k</text>
<text x="143.2" y="34.1">J4</text>
<text x="151.8" y="30.4" transform="rotate(-90 151.8 30.4)">VCC</text>
<text x="155.8" y="31.4">MISO</text>
<text x="155.8" y="33.9">MOSI</text>
<text x="167.6" y="30.1">0 ohm</text>
<text x="204.8" y="33.8">J5</text>
<text x="239.7" y="33.8">R15</text>
<text x="266.1" y="34.5">GND</text>
<text x="272.4" y="34">Conn_01x03</text>
<text x="274.5" y="31.4">J6</text>
<text x="64.4" y="39">R25</text>
<text x="117.5" y="41.7">C17</text>
<text x="135.4" y="36.4">AVR-ISP-6</text>
<text x="156.5" y="36.4">SCK</text>
<text x="156.7" y="39">RST</text>
<text x="204.3" y="36.4">Conn_01x04</text>
<text x="239.8" y="36.1">220</text>
<text x="256.8" y="37.9">Q4</text>
<text x="257.3" y="40.2">IRL6342PbF</text>
<text x="55.2" y="46.8">C1</text>
<text x="64.1" y="46.8">C2</text>
<text x="64.6" y="44.1">10k</text>
<text x="85.7" y="45.4">SW3</text>
<text x="117.7" y="44">100n</text>
<text x="151.8" y="42.4" transform="rotate(-90 151.8 42.4)">GND</text>
<text x="192.5" y="47.2">GND</text>
<text x="19.1" y="48">SW1</text>
<text x="31.8" y="48">SW2</text>
<text x="55.3" y="49.1">10n</text>
<text x="64.2" y="49.1">10n</text>
<text x="76.9" y="52.3">GND</text>
<text x="94.7" y="52.3">GND</text>
<text x="112.5" y="52.3">GND</text>
<text x="149.3" y="52.3">GND</text>
<text x="252.2" y="49.8">GND</text>
<text x="50.2" y="58.7">GND</text>
<text x="149.8" y="58">0 ohm</text>
<text x="150.8" y="55.7">JP7</text>
<text x="13.4" y="62.5">GND</text>
<text x="26.1" y="62.5">GND</text>
<text x="151.2" y="62.6">+5V</text>
<text x="256.2" y="60.7">D4</text>
<text x="256.7" y="63">1N4007</text>
<text x="132.1" y="70.8">ATmega328P-PU</text>
<text x="142.3" y="67">U2</text>
<text x="239.7" y="70.6">R16</text>
<text x="138.9" y="77.1">AREF</text>
<text x="151.8" y="75.6" transform="rotate(-90 151.8 75.6)">VCC</text>
<text x="154.3" y="76.9" transform="rotate(-90 154.3 76.9)">AVCC</text>
<text x="159.9" y="77.1">PB0</text>
<text x="239.8" y="72.9">220</text>
<text x="256.8" y="74.7">Q5</text>
<text x="257.2" y="77.1">IRL6342PbF</text>
<text x="267.4" y="75.2">GND</text>
<text x="272.4" y="74.6">Conn_01x03</text>
<text x="274.5" y="72.1">J7</text>
<text x="159.9" y="79.6">PB1</text>
<text x="159.9" y="82.2">PB2</text>
<text x="195.2" y="80.9">C10</text>
<text x="195.3" y="83.2">22p</text>
<text x="159.9" y="84.7">PB3</text>
<text x="159.9" y="87.2">PB4</text>
<text x="159.9" y="89.8">PB5</text>
<text x="208.3" y="88.4" transform="rotate(-90 208.3 88.4)">GND</text>
<text x="252.2" y="86.6">GND</text>
<text x="27.2" y="94.5">J1</text>
<text x="34.4" y="91.8">PWR_FLAG</text>
<text x="45.8" y="91.8">+5V</text>
<text x="85.1" y="91.8">+5V</text>
<text x="153.8" y="94.9">XTAL2/PB7</text>
<text x="153.8" y="92.3">XTAL1/PB6</text>
<text x="194" y="91.3">Y1</text>
<text x="194.2" y="93.6">16MHz</text>
<text x="24.1" y="96.8">PC-GK2.1</text>
<text x="49.2" y="101.4">D9</text>
<text x="79.4" y="101.4">C4</text>
<text x="98.4" y="101.4">C5</text>
<text x="159.9" y="99.9">PC0</text>
<text x="208.3" y="101.1" transform="rotate(-90 208.3 101.1)">GND</text>
<text x="49.7" y="103.7">1N4007</text>
<text x="80.7" y="103.7">100u / 16V</text>
<text x="98.6" y="103.7">470n</text>
<text x="113.1" y="104.5">+5V</text>
<text x="159.9" y="102.5">PC1</text>
<text x="159.9" y="105">PC2</text>
<text x="159.9" y="107.6">PC3</text>
<text x="188" y="103.2">+5V</text>
<text x="195.2" y="106.3">C11</text>
<text x="195.3" y="104">22p</text>
<text x="34.4" y="113.2">PWR_FLAG GND</text>
<text x="84.5" y="113.3">GND</text>
<text x="159.9" y="110.1">PC4</text>
<text x="159.9" y="112.6">PC5</text>
<text x="191.3" y="111.5">R13</text>
<text x="191.3" y="113.8">10k</text>
<text x="196.5" y="112.5">R14</text>
<text x="117.4" y="114.1">C6</text>
<text x="118.5" y="116.4">1u / 25V</text>
<text x="132.7" y="114.1">C7</text>
<text x="132.9" y="116.4">100n</text>
<text x="153.5" y="115.2">RESET/PC6</text>
<text x="196.6" y="114.8">330</text>
<text x="112.5" y="126">GND</text>
<text x="159.9" y="120.3">PD0</text>
<text x="159.9" y="122.8">PD1</text>
<text x="159.9" y="125.3">PD2</text>
<text x="192.4" y="123">C9</text>
<text x="192.6" y="125.3">100n</text>
<text x="208.3" y="123">SW4</text>
<text x="208.4" y="125.3">SW_Push</text>
<text x="26.5" y="131.3">10k</text>
<text x="26.8" y="129">R2</text>
<text x="159.9" y="127.9">PD3</text>
<text x="159.9" y="130.4">PD4</text>
<text x="43.1" y="133">Q1</text>
<text x="43.4" y="135.3">BC857</text>
<text x="52.8" y="133.1">R5</text>
<text x="52.9" y="135.4">3k3</text>
<text x="159.9" y="133">PD5</text>
<text x="159.9" y="135.5">PD6</text>
<text x="187.4" y="134.9">GND</text>
<text x="202.6" y="134.9">GND</text>
<text x="59.1" y="140.6">Conn_01x02</text>
<text x="62.4" y="138.1">J3</text>
<text x="151.8" y="142" transform="rotate(-90 151.8 142)">GND</text>
<text x="159.9" y="138">PD7</text>
<text x="149.3" y="151.4">GND</text>
<text x="29.3" y="160.4">+5V</text>
<text x="38.2" y="160.4">+5V</text>
<text x="87.8" y="161.6">PWR_FLAG</text>
<text x="72.4" y="162.9">+5V</text>
<text x="96.2" y="164.8">JP1</text>
<text x="113.6" y="165.9">1N4148W</text>
<text x="119.6" y="163.4">D1</text>
<text x="152.5" y="166.7">+5V</text>
<text x="32.5" y="171.2">R3</text>
<text x="32.6" y="173.5">3k3</text>
<text x="41.4" y="171.2">R4</text>
<text x="41.5" y="173.5">3k3</text>
<text x="53.3" y="172.3">0 ohm</text>
<text x="54.3" y="170">JP4</text>
<text x="109.5" y="172.4">Q2</text>
<text x="126.6" y="168.4">R10</text>
<text x="126.8" y="170.7">10k</text>
<text x="17.8" y="176.9">+5V</text>
<text x="48.3" y="178.1">+5V</text>
<text x="66.5" y="177.4">SDA</text>
<text x="66.5" y="174.9">SCL</text>
<text x="74.3" y="175.9" transform="rotate(-90 74.3 175.9)">VCC</text>
<text x="76.8" y="177" transform="rotate(-90 76.8 177)">VBAT</text>
<text x="80.2" y="174.9">32KHZ</text>
<text x="95.8" y="178.8">BT1</text>
<text x="104.8" y="174.7">BC857B</text>
<text x="145.4" y="178.3">100k</text>
<text x="145.7" y="176">R11</text>
<text x="155.9" y="174.9">D2</text>
<text x="156.3" y="177.2">1N4148W</text>
<text x="34" y="185.4">J2</text>
<text x="66.5" y="185">RST</text>
<text x="78.3" y="182.5">INT/SQW</text>
<text x="96.2" y="181.1">CR2032</text>
<text x="120.9" y="184.3">BZ1</text>
<text x="128.5" y="183.9">Q3</text>
<text x="156.9" y="185.2">C8</text>
<text x="171" y="185.2">R12</text>
<text x="14.9" y="186.4">JP6</text>
<text x="34.4" y="187.7">Conn_01x04</text>
<text x="52.7" y="186.5">C3</text>
<text x="52.9" y="188.8">100n</text>
<text x="76.8" y="186.4" transform="rotate(-90 76.8 186.4)">GND</text>
<text x="78.9" y="190.2">U1</text>
<text x="121" y="186.7">3V3 BC847</text>
<text x="158.1" y="187.5">22u / 35V</text>
<text x="171.1" y="187.5">100k</text>
<text x="12.1" y="197.1">GND</text>
<text x="47.7" y="197.1">GND</text>
<text x="74.4" y="197.1">GND</text>
<text x="78.6" y="192.7">DS3231M</text>
<text x="90.9" y="197.1">GND</text>
<text x="112.5" y="197.1">GND</text>
<text x="131.5" y="197.1">GND</text>
<text x="151.8" y="197.1">GND</text>
</g>
<g font-size="1.8">
<text x="43.2" y="35.6">enc_dt</text>
<text x="116.8" y="35.6">enc_sw</text>
<text x="177.1" y="30.5">MISO</text>
<text x="177.1" y="33">MOSI</text>
<text x="177.9" y="35.6">SCK</text>
<text x="190.5" y="34.3">TX</text>
<text x="17" y="38.1">BTN_stop</text>
<text x="29.9" y="38.1">BTN_snooze</text>
<text x="43.2" y="40.6">enc_clk</text>
<text x="177.5" y="38.1">!RST</text>
<text x="190.5" y="36.8">RX</text>
<text x="228.6" y="38.1">ambient</text>
<text x="228.6" y="74.9">lamp</text>
<text x="176.9" y="78.7">audio</text>
<text x="177.1" y="83.8">MOSI</text>
<text x="177.5" y="81.3">lamp</text>
<text x="177.1" y="86.4">MISO</text>
<text x="177.9" y="88.9">SCK</text>
<text x="175.2" y="104.1">enc_sw</text>
<text x="176" y="106.7">buzzer</text>
<text x="243.8" y="106.7">audio</text>
<text x="255.3" y="103">Sheet: audio</text>
<text x="177.9" y="109.2">SDA</text>
<text x="178.1" y="111.8">SCL</text>
<text x="255.3" y="112.1">File: audio.sch</text>
<text x="177.5" y="114.3">!RST</text>
<text x="179.1" y="119.4">RX</text>
<text x="175.1" y="124.5">enc_clk</text>
<text x="179.3" y="121.9">TX</text>
<text x="170.9" y="129.5">BTN_snooze</text>
<text x="175.9" y="127">enc_dt</text>
<text x="255.3" y="128.4">Sheet: ambient</text>
<text x="15.2" y="133.3">LCD_BLU</text>
<text x="173.3" y="132.1">BTN_stop</text>
<text x="173.4" y="137.2">LCD_BLU</text>
<text x="174.8" y="134.6">ambient</text>
<text x="243.8" y="132.1">ambient</text>
<text x="255.3" y="137.5">File: ambient.sch</text>
<text x="115.6" y="158.7">buzzer</text>
<text x="47" y="174">SCL</text>
<text x="25.4" y="177.8">SDA</text>
<text x="34.3" y="177.8">SCL</text>
<text x="53.3" y="176.5">SDA</text>
<text x="20.3" y="182.9">SDA</text>
<text x="20.3" y="190.5">SCL</text>
</g>
<g font-size="1.8" fill="#840084">
<text x="204.6" y="38.9">UART</text>
<text x="273.2" y="77.1">Lamp</text>
<text x="195.4" y="96">16M-49SMD-SR</text>
<text x="207.9" y="127.9">RESET</text>
<text x="59.2" y="143.2">LCD backlight</text>
<text x="33.8" y="190">LCD</text>
</g>
<g font-size="1.8" fill="#0000c2">
<text x="266.7" y="38.1">direct PWM output</text>
<text x="267.9" y="36.5">Ambient LED strip</text>
<text x="15.2" y="121.1">The I2C LCD module has a 2pin header that is normally jumpered to enable backlight.</text>
<text x="15.2" y="123.2">This circuit is connected to it.</text>
<text x="67.3" y="131.8">Mind the polarity!</text>
<text x="67.3" y="133.8">Pin 1 should go to Vcc</text>
<text x="67.3" y="135.9">on the backlight jumper connector.</text>
<text x="123.2" y="158">Reverse leakage current of D1 amplified by Q2</text>
<text x="123.2" y="160">was 1uA with THT 1N4148 and 2uA with SMD 1N4148.</text>
<text x="14" y="163.5">Remove I2C</text>
<text x="14" y="165.6">pull-ups from</text>
<text x="14" y="167.6">LCD module.</text>
<text x="125.7" y="163">BZ1 should NOT be abused as a regular buzzer</text>
<text x="125.7" y="165.1">because that would discharge the battery.</text>
</g>
<g font-size="1.8" fill="#848400">
<text x="256.8" y="107.6">audio</text>
<text x="256.8" y="133">ambient</text>
</g>
<text font-size="1.8" fill="#008400" x="12.6" y="187.6">0 ohm</text>
</svg>
